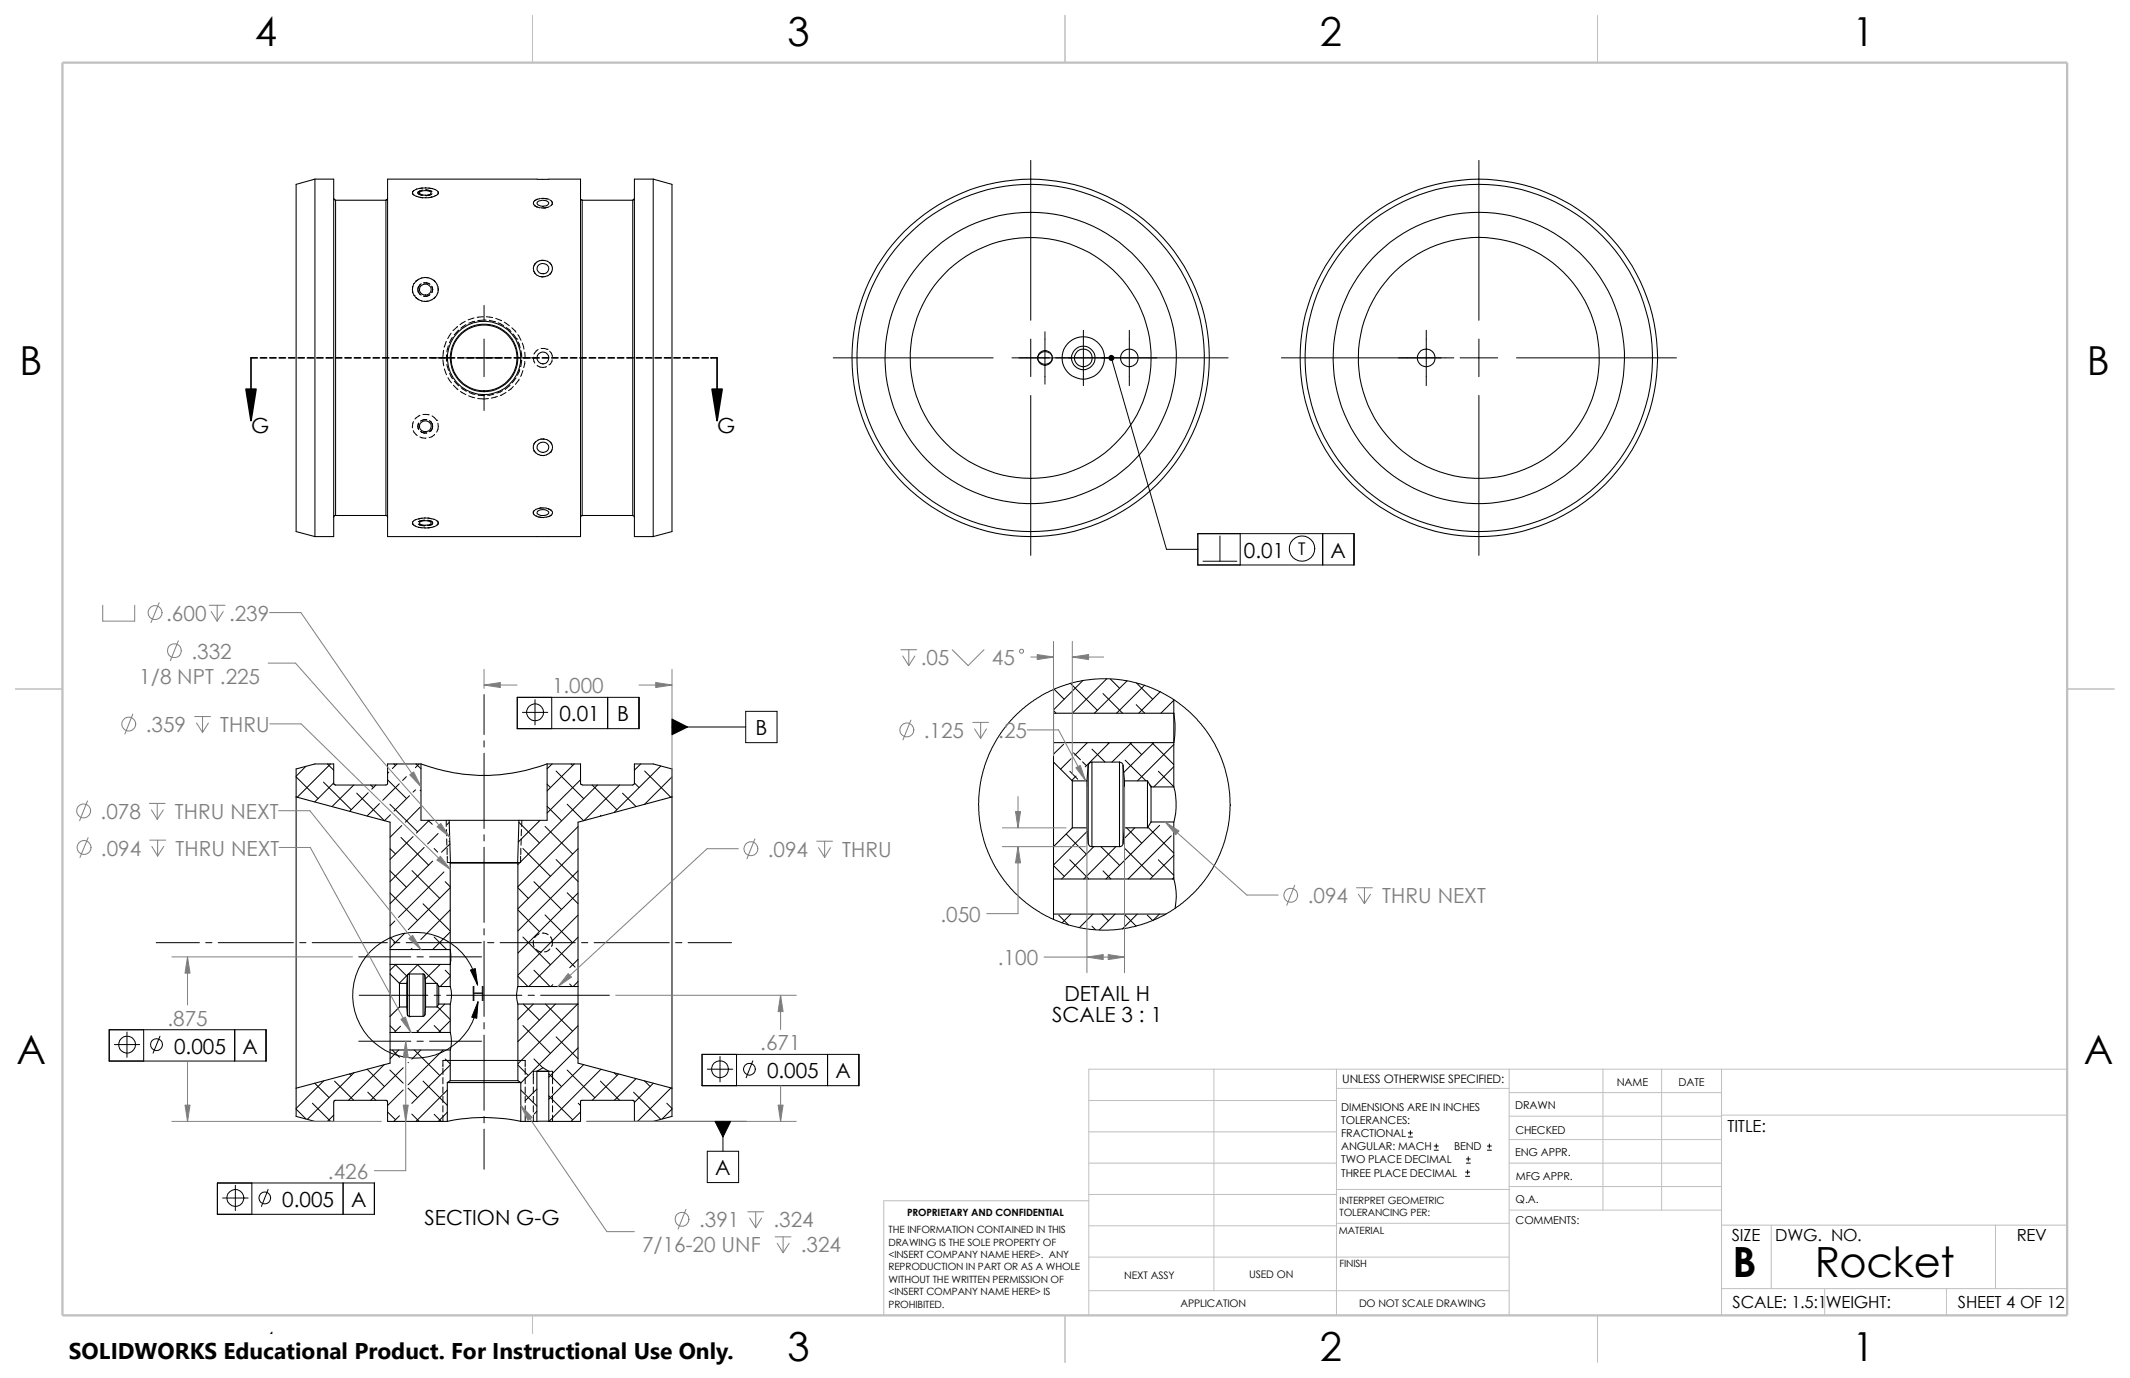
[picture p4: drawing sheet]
<svg xmlns="http://www.w3.org/2000/svg" width="432mm" height="279mm" viewBox="0 0 432 279" stroke-linecap="round" stroke-linejoin="round" font-family="sans-serif">
<g fill="none" stroke="#c0c0c0" stroke-width=".2">
<path d="M246.1 216.8v44.9M270.9 216.8v49.9M305.9 216.8v49.9M325 216.8v28.6M336.8 216.8v28.6M349 216.8v49.9M419.1 216.8h-198.4v49.9M220.7 235.8h50.2M220.7 229.5h50.2M220.7 223.1h50.2M270.9 220.7h35M305.9 235.8h43.1"/>
<path d="M305.9 226.3h43.1M305.9 221.5h43.1M305.9 231.1h43.1M349 226.1h70.1M220.7 248.5h50.2M220.7 242.2h50.2M220.7 254.9h85.2M220.7 243.5h-41.5v23.2M270.9 241.2h35.1M270.9 248h35.1M305.9 240.6h43.1M306 245.4h43"/>
<path d="M349 248.4h70.1M359.1 248.4v12.9M404.5 248.4v12.9M220.7 261.7h85.2M349 261.3h70.1M369.9 261.3v5.4M394.6 261.3v5.4"/>
</g>
<path d="M107.9 3.1v9.6M215.9 3.1v9.6M323.8 3.1v9.6M3.1 139.7h9.6M419.1 139.7h9.5M107.9 266.7v9.5M215.9 266.7v9.5M323.8 266.7v9.5" fill="none" stroke="#c0c0c0" stroke-width=".21"/>
<path d="M12.7 12.7h406.4v254h-406.4z" fill="none" stroke="#c0c0c0" stroke-width=".47"/>
<g fill="none" stroke="#000" stroke-width=".21">
<path d="M63.8 36.3v72.5M63.8 36.3l-3.8 1.1v70.4l3.8 1M63.8 36.3h3.8v72.5h-3.8M78.6 36.3h39.1v72.5h-39.1zM85.1 38.9l1.4-.2a.9 .9 0 0 1 .9 .4 1.79 1.79 0 0 1-2.4 .1zM132.4 36.3h-3.8v72.5h3.8M132.4 36.3l3.8 1.1v70.4l-3.8 1M132.4 36.3v72.5M67.7 40.3v.2l.3 .1M68 40.6v63.9M68 40.6h10.2M78.2 40.6v63.9"/>
<path d="M78.6 40.3l-.4 .3M85.4 57.9a1.18 1.18 0 0 1 1.7 .1 1.18 1.18 0 0 1-.2 1.7 1.18 1.18 0 0 1-1.7-.4 1.1 1.1 0 0 1 .2-1.4zM109 40.9a1.69 1.69 0 0 1 2.3 .3 1.54 1.54 0 0 1-2.4 .1zM109.2 53.7a1.14 1.14 0 0 1 1.5-.1 1.14 1.14 0 0 1 .3 1.5 1.13 1.13 0 0 1-1.6 .3 1.13 1.13 0 0 1-.2-1.7zM117.7 40.3v.2l.3 .1M118 40.6h10.3M118 40.6v63.9h10.3M128.3 40.6v63.9M128.6 40.3l-.3 .3M213.3 72.2a1.48 1.48 0 0 0-1.8-.9 1.48 1.48 0 0 0-1.1 1.7M213.3 72.6a1.5 1.5 0 0 1-1.2 1.3 1.5 1.5 0 0 1-1.6-.8M85.4 85.6a1.18 1.18 0 0 1 1.7 .1 1.18 1.18 0 0 1-.2 1.7 1.18 1.18 0 0 1-1.7-.4 1.1 1.1 0 0 1 .2-1.4z"/>
<path d="M109.2 90a1.13 1.13 0 0 1 1.6-.2 1.13 1.13 0 0 1 .2 1.6 1.19 1.19 0 0 1-1.5 .2 1.19 1.19 0 0 1-.5-1.3zM68 104.5h-.2l-.2 .4M68 104.5h10.2M78.2 104.5l.3 .2 .1 .2M85.1 105.8a1.9 1.9 0 0 1 2.3 .2 1.66 1.66 0 0 1-1.9 .4l-.5-.3zM109 103.7a1.54 1.54 0 0 1 2.3 .3 1.62 1.62 0 0 1-2.4 .1zM118 104.6h-.2l-.1 .3M128.3 104.5l.3 .2v.2M213.6 139.8v4.8M85.3 154.9a36.3 36.3 0 0 0 25.6 0M85.3 154.9h-6.7v4l-.4 .3h-10.2l-.4-.2v-4.1h-3.8l-3.8 1v5.7M85.3 154.9v11.4h5.8"/>
<path d="M110.9 154.9h6.8v4l.3 .2M110.9 154.9v11.4h-5.7M118 159.2h10.3l.3-.3v-4h3.8l3.8 1v5.7M213.6 144.6h24.4M213.6 150.6v3.9M213.6 150.6h24.4M213.6 154.5l3.8 3.8M213.6 144.6v6M213.6 154.5v17.2M217.4 158.3v9.6M217.4 158.3h2.9M220.3 158.3v9.6"/>
<path d="M220.6 155.2l-.3 3.1M220.6 155.2v15.8M221.4 154.5v17.2M221.4 154.5a.8 .8 0 0 0-.8 .7M221.4 154.5h5.5M226.9 154.5v17.2M226.9 154.5a.72 .72 0 0 1 .8 .7M227.7 155.2l.3 3.1M227.7 155.2v15.8M228 158.3v9.6M228 158.3h4.6M232.6 158.3l.7 1.3"/>
<path d="M232.6 158.3v9.6M233.3 159.6h4.7M233.3 159.6v7.1M238 141.9v2.7M238 150.6v9M238 159.6a13.5 13.5 0 0 1 0 7.1M238 144.6a16.5 16.5 0 0 1 0 6M238 144.6v6M60 161.6v59M60 161.6l19.1 5.1v25.8M91.1 166.3l.2 8.6h.1M91.1 166.3h14.1"/>
<path d="M91.3 175v17.5M91.3 175h13.7M91.4 174.9h13.4M91.4 174.9l-.1 .1M104.8 174.9l.2 .1M105 175v25M105.2 166.3l-.3 8.6h-.1M136.2 161.6v59M136.2 161.6l-19 5.1v33.3M213.6 178.2h24.4M213.6 171.7v6.5M213.6 178.2v7.1"/>
<path d="M217.4 167.9l-3.8 3.8M217.4 167.9h2.9M220.3 167.9l.3 3.1M220.6 171a.72 .72 0 0 0 .8 .7M221.4 171.7h5.5M227.7 171a.66 .66 0 0 1-.8 .7M228 167.9h4.6M228 167.9l-.3 3.1M233.3 166.7h4.7M233.3 166.7l-.7 1.2M238 166.7v11.5M238 178.2a12.4 12.4 0 0 1 .2 6"/>
<path d="M79.1 192.5h12.2M79.1 195.5v2M79.1 195.5h12.2M79.1 197.5l1.9 1.9M79.1 192.5v3M79.1 197.5v8.6M81 199.4h1.5M81 199.4v4.8M82.5 199.4v4.8M82.6 197.9v7.8l-.1-1.5M82.6 197.9l-.1 1.5M83 197.5h-.2l-.2 .4"/>
<path d="M83 197.5h2.8M83 197.5v8.6M85.8 197.5v8.6M85.8 197.5h.2l.1 .4M86.1 197.9l.2 1.5M86.1 197.9v7.8M86.3 199.4h2.3M86.3 199.4v4.8M88.6 199.4v4.8M88.6 199.4l.3 .6M91.3 195.5v4.5M91.3 192.5l.1 1.1-.1 1.9"/>
<path d="M91.3 192.5v3M213.6 185.3h22.7M213.6 185.3v1.1M79.1 212.9h12.2M79.1 209.3h12.2M79.1 206.1v3.2M79.1 212.9v2.7l-19.1 5M79.1 209.3v3.6M81 204.2l-1.9 1.9M81 204.2h1.5M82.6 205.7v.2l.4 .2M83 206.1h2.8"/>
<path d="M86.1 205.7l-.3 .4M86.3 204.2h2.3M86.3 204.2l-.2 1.5M88.9 200v3.6M88.9 200h2.4M88.9 203.6h2.4M88.9 203.6l-.3 .6M90.7 219.5v7.9M90.7 219.5h14.9M91.3 203.6v5.7M91.3 212.9v6.2M91.3 219.1l-.6 .4"/>
<path d="M91.3 209.3a6.3 6.3 0 0 1 0 3.6M91.3 200a6.2 6.2 0 0 1 0 3.6M91.3 219.1h13.7M105 200a6.1 6.1 0 0 0 0 3.6M105 203.6v15.5M105 200h12.2M105 203.6h12.2M105 219.1l.6 .4M105.6 219.5v7.9M108.8 217.2v10.2M108.8 217.2l1.3-.7 1.2 .7M108.8 217.2h2.5"/>
<path d="M111.3 217.2v10.2M117.2 203.6v12l19 5M117.2 200v3.6M60 220.6v5.8l3.8 1h3.8v-4M67.7 223.4l.2-.3h10.5l.2 .3v4h12.1M90.7 227.4a34.9 34.9 0 0 1 14.9 0M105.6 227.4h3.2M108.8 227.4h2.5M136.2 220.6v5.8l-3.8 1h-3.8v-4l-.2-.3h-10.5l-.2 .2v4.1h-6.4"/>
<circle cx="98.1" cy="72.6" r="6.7"/>
<circle cx="98.1" cy="72.6" r="6.8"/>
<circle cx="98.1" cy="72.6" r="7.4"/>
<circle cx="110" cy="72.6" r="1.21"/>
<circle cx="208.9" cy="72.6" r="36.2"/>
<circle cx="208.9" cy="72.6" r="24.4"/>
<circle cx="208.9" cy="72.6" r="35.2"/>
<circle cx="208.9" cy="72.6" r="29.5"/>
<circle cx="211.8" cy="72.6" r="1.5"/>
<circle cx="219.6" cy="72.6" r="4.3"/>
<circle cx="219.6" cy="72.6" r="2.39"/>
<circle cx="219.6" cy="72.6" r="1.79"/>
<circle cx="228.9" cy="72.6" r="1.79"/>
<circle cx="289.1" cy="72.6" r="1.79"/>
<circle cx="299.8" cy="72.6" r="36.2"/>
<circle cx="299.8" cy="72.6" r="35.2"/>
<circle cx="299.8" cy="72.6" r="24.4"/>
<circle cx="299.8" cy="72.6" r="29.5"/>
</g>
<g fill="none" stroke="#000" stroke-width=".2">
<path d="M83.7 38.8v.6M83.7 39.4l.8 .4M83.7 39.4l.2 .1M83.9 38.7l-.2 .1M84.5 39.8a4.8 4.8 0 0 0 3 .2M84.5 38.3l-.8 .5M85.5 39.6h.1M85.5 39.6h.3M85.6 38.1l-1.2 .3M85.6 38.1l-.5 .1M85.6 38.6h-.1M85.6 38.1h.1"/>
<path d="M85.7 38.5l-.9 .4-.1 .2 .8 .5M86.2 38.5l1.2 .2M86.3 38.1l1.2 .1M86.4 38.1h-.8M87 38.1l.5 .1M87.4 38.7l.2 .2M87.4 39.5l-1.2 .2M87.4 38.7v.1M87.5 39.4l-.1 .1M87.5 38.2h.1M87.5 40h-.5M87.5 38.2l.7 .2"/>
<path d="M87.5 39.9v.1M87.6 39.3l-.2 .2M88.1 38.4l.7 .4 .1 .3M88.3 39.7l-.8 .3M88.9 39.1l-.1 .2M88.9 39.1l-.1 .3-.6 .3M209 32.5v32.4M299.8 32.5v32.4M83.6 58.7l.3 1.2M83.6 58.7l.1 .6M83.9 57.5h.1M83.9 57.5l-.2 .6-.1 .6"/>
<path d="M83.9 59.9h.1M83.9 59.9l.9 .8M84.3 57h.1M84.4 57l-.5 .5M84.7 58.8l.1 .4M84.8 58.3v.9M84.8 59.2l.3 .4M84.8 58.3l-.1 .3M84.8 56.6l-.4 .4M85.1 59.6l.2 .2M85.1 57.8l-.3 .5M85.1 59.6l.3 .2"/>
<path d="M85.3 57.6l-.2 .2M85.4 57.5l-.3 .3M85.4 56.4l-1 .6M85.9 57.4l1.1 .1M86 56.3h.2M86.2 56.3a3 3 0 0 1 1.9 .7M86.2 56.3h.5M86.2 56.3l-.8 .1M87 59.9l-.5 .2-.6-.1M87 57.5l.2 .2M87 57.5v.1M87.1 59.8l-.1 .1"/>
<path d="M87.2 59.7l-.2 .2M87.5 58l.1 .3M87.5 58.1l.1 .2M87.6 59.2l-.1 .2M87.6 58.3v.9M87.6 59.2h-.1M87.8 56.8l.3 .2M88.1 57a2.9 2.9 0 0 1 .8 1.7M88.1 57l.2 .2M88.6 59.6l-.5 .8M88.8 58.3l.1 .4M88.9 58.7l-.1 .3"/>
<path d="M88.9 58.7l-.3 .9M108.2 55l.3 .4M108.5 53.5a1.51 1.51 0 0 0 0 1.9M108.5 55.4l.6 .5M108.5 53.5l-.3 .3M108.5 40.6a.62 .62 0 0 0-.4 .6 .62 .62 0 0 0 .4 .5l.9 .4M108.5 40.6l-.2 .1M108.6 53.3l-.1 .2M108.8 40.4l-.3 .2M109 40.4h-.2M109.1 55.9l.8 .2M109.5 40.3l-.7 .1"/>
<path d="M109.6 40.3l1.7 .1M109.6 42.1l.9 .1M109.6 56.1h.3M109.7 52.8h.7M110.1 40.2l.8 .1M110.3 56.1h-.4M110.9 42l-.4 .2M110.9 55.9l-1 .2M111 53a2.05 2.05 0 0 0-2.5 .5M111 53l.8 .7M111.3 41.9l-.8 .3M111.4 55.6h.1"/>
<path d="M111.5 55.6l-.5 .3M111.5 40.5l.5 .6M111.8 53.7l.2 .5-.2 1M111.8 55.2l-.3 .4M111.8 53.7v.2M111.8 55v.2M111.8 40.8l.2 .3M112 41.1v.3M112 41.4l-.2 .1M112 41.4l-.5 .4M84.3 60.4h.1a2.87 2.87 0 0 0 1.8 .7M86.1 61.1h.1"/>
<path d="M86.7 61l-.5 .1M87.5 72.6h3M88.1 60.4l-1.2 .6-.7 .1M88.1 60.4l-.3 .1M88.3 60.1l-.2 .3M89.8 72.9l.2 1.3M89.9 71l-.1 1.3M90.1 74.8l.4 1.2M90.5 69.2l-.5 1.2M90.5 72v1.2M90.6 73.9l.3 1.2M90.8 76.6l.7 1"/>
<path d="M90.9 70.1l-.3 1.2M91.1 75.7l.6 1.1M91.4 67.6l-.6 1.1M91.7 68.4l-.6 1.1M91.9 78.1l.9 .9M92.1 77.3l.9 .9M92.8 66.2l-1 .9M92.9 66.9v.1M92.9 67l-.8 .9M93.3 79.4l1.1 .6M93.5 78.6l1 .7M94.3 65.2l-1 .6"/>
<path d="M94.3 72.6h7.6M94.4 65.8l-1 .7M95.1 79.6l1.2 .4M96.1 64.5l-1.2 .4M96.2 65.2l-1.2 .3M98 64.2l-1.3 .1M98.1 64.9l-1.2 .1M98.1 64.9h.5M98.1 61.9v3M98.1 68.7v7.7M98.6 64.2l1.3 .2M99.2 64.9l1.2 .3"/>
<path d="M100.1 79.9l-1.3 .2M100.5 64.6l1.2 .4M101 65.4l1.1 .6M101.9 79.2l-1.2 .5M102.2 65.3l1.1 .7M102.4 78.9h.1M102.6 79.6l-1.2 .6M102.7 66.4l.9 .9M103.4 78.1l-1 .8M103.8 66.5l.8 .9M104 67.7l.8 1M104.1 78.4l-1 .8"/>
<path d="M104.6 76.6l-.8 1M104.8 68.7h.1M105 67.9l.6 1.1M105 69.3l.5 1.2M105.2 76.9l-.7 1M105.4 74.9l-.5 1.2M105.6 71.1l.1 1.3M105.7 73l-.2 1.3M105.7 72.6h3.1M105.9 69.6l.3 1.2M106 75.1l-.5 1.2M106.4 71.4v1.3"/>
<path d="M106.4 73.3l-.2 1.2M108.1 72.4l.3 1.2M108.9 74.1a1.74 1.74 0 0 0 1.9 .2M109.1 70.9l-.9 .9M109.7 70.7l1.2 .1M110.9 70.8h.1M111.4 71.2l.4 .4 .2 .7M111.9 72.9l-.3 .9-.3 .2M168.9 72.6h32.4M205.1 72.6h43.9M209 68.7v7.7M211.8 67.3v10.6"/>
<path d="M219.6 67v11.2M225.3 72.6l11.2 38.8h6.3M228.9 67v11.2M259.8 72.6h34.9M289.1 67v11.2M296 72.6h7.6M299.8 68.7v7.7M307.4 72.6h32.5M83.8 87.3l.8 1M83.8 85.5l-.2 1.2M84.8 86l-.1 .4 .2 .7M84.8 85.9v.1"/>
<path d="M84.9 85.8l-.1 .2M85.1 88.6l1.3 .2M85.1 84.2l-1 .8M85.3 87.5l.2 .1M85.5 85.3h-.2M85.5 87.6l1 .2M85.5 85.3l-.2 .1M85.7 84l1.3 .1M86.5 85.1l-1 .2M86.5 87.8h.1M87 85.3l.4 .3M87.1 85.3l.3 .3"/>
<path d="M87.4 85.6l.2 .4M87.4 87.3l-.4 .2M87.4 87.3l-.3 .2M87.6 84.3l.9 .9M87.6 86v.9M87.6 86.9l-.2 .4M87.6 86l.1 .3M87.7 86.5l-.1 .4M88.1 88.1l-.6 .5-.5 .1M88.5 85.2h.1M88.8 85.8v1.3l-.3 .5M95 80.3l1.2 .3"/>
<path d="M96.9 80.8l1.2 .1 .9-.1M96.9 80.1l1.3 .1M98.1 80.2v3M100.8 80.4l-1.2 .3M108.2 91.3l.1 .1M108.3 90l-.2 .4 .2 1M108.3 90l-.1 .1M108.3 91.4l.3 .4M108.3 91.4l.8 .8M109.1 92.2h.1M109.1 92.2l1.1 .2M109.7 92.3l.5 .1"/>
<path d="M110.2 89a1.96 1.96 0 0 1 1.5 .7M110.4 89a2.03 2.03 0 0 0-2.1 1M110.4 92.3l-.2 .1M111.5 89.5l.2 .2M111.7 89.7a1.51 1.51 0 0 1 0 2M111.7 91.7l-.9 .5-.6 .2M111.7 91.7l-.2 .1M111.7 89.7l.1 .3M111.8 91.3l-.1 .4M209 80.2v32.4M299.8 80.2v32.4M83.7 106.3h.1"/>
<path d="M83.7 106.3l.5 .4M84.2 106.6l.7 .3M84.2 105.4l-.5 .4v.5M84.8 106.3l.3 .1M84.9 106.9h.1M84.9 105.2h.1M84.9 105.2l-.7 .2M84.9 106.9l1.2 .1M84.9 106.9l.5 .1M84.9 106.3l.2 .1M85.1 105.7l-.3 .1M85.1 106.4l1 .2"/>
<path d="M85.1 105.7h-.2M85.4 105.1l-.5 .1M86 105l.9 .1M86 107h.9M86.1 105l-1.2 .2M86.1 105.5l-1 .2M86.7 105.5h.3M86.7 107h.2M86.7 105l.2 .1M86.9 105.1h.4M86.9 105.1l1.1 .2M87 105.5l.6 .3 .1 .2a.95 .95 0 0 1-1 .6"/>
<path d="M87.3 106.9l-.4 .1M87.9 105.3a.88 .88 0 0 1 .9 1M88 106.8l-1.1 .2M88.8 106.3l-.2 .2M88.8 106.3l-.9 .5M108.1 104.1l.5 .5M108.1 103.8v.3M108.1 104.1l.1 .2M108.2 103.6l-.1 .2M108.6 104.6h.1M108.6 103.3l-.5 .5M108.7 104.6l.9 .3"/>
<path d="M109.2 104.8l.4 .1M109.6 103l-.9 .3M109.6 103h.9M109.6 103l-.4 .1M109.6 104.9h.3M110.5 104.9h-.9M110.6 103l.7 .2M111.1 104.7h.2M111.1 103.1l.2 .1M111.3 103.2l.6 .5 .1 .3-.3 .5M111.3 104.7l-.7 .2M111.7 104.5l-.4 .2"/>
<path d="M111.7 104.4v.1M242.8 108.2h31.7v6.4h-31.7zM243.9 113.8h6.8M247.3 108.7v5.1M251.4 108.2v6.4M268.1 108.2v6.4M213.7 139.7l2 2.1M217 138.6l5.5 5.4M219.5 138l-5.9 5.9M224.4 137.6l-7 7M225.1 137.7l1.8 1.8M228.5 138l-6.6 6.6"/>
<path d="M230.4 138.5l3.3 3.3M232 138.9l-5.6 5.7M60 157.5l4.5 4.4M62 155.4l-2 2M65.6 158.6l5.6 5.6M66.4 154.9l1.2 1.3M67 154.9l-6.8 6.8M67.6 158.7l-3.8 3.9M71.7 159.2l-4.4 4.3M75.1 159.2l.6 .5M76.2 159.2l-.8 .8M78.6 158.1l3.8 3.8"/>
<path d="M78.8 156.5l-.2 .3M79.8 154.9l.4 .3M80.5 154.9l-1 .9M80.9 158.9l-3.3 3.4M82.4 157.5l-.8 .7M84.3 154.9l1 1M85 154.9l-.8 .8M98.1 140.8v8.1M98.1 150.2v1.3M98.1 152.7v15.3M104.9 141.4h24.6v6.3h-24.6zM105.9 144.4h5.1"/>
<path d="M108.5 141.9v5.1M110.9 159l.7 .7M111.8 141.4v6.3M111.9 154.9l-1 1M112.7 156.3l5.6 5.6M115.8 154.9l.3 .3M116.4 154.9l-5.5 5.5M117.7 158.1l-6.8 6.7M120.1 159.2l5 5M121.1 159.2l-16.1 16.1M123.2 141.4v6.3M125.6 159.2l-7.2 7.2"/>
<path d="M128.6 158.7l.9 1M129.9 154.9l-1.3 1.3M130.7 156.3l5.3 5.4M133.9 155.3l-9.4 9.4M136.2 157.5l-5.6 5.6M136.2 147.4h15M151.2 144.2h6.3v6.4h-6.3zM213.6 144.1l.5 .5M215.6 150.9l-2 2M216.9 156.4l1.6 1.6M217.1 153.8l-2.1 2.2M217.6 152.7l1.4 1.4"/>
<path d="M218.1 157.4l-.8 .8M219.5 154.5l.7 .7M220.4 150.6l-2.5 2.5M221.4 151.9l2.6 2.6M223.6 140.6l4 4M224.5 150.6l.2 .1M224.9 150.6l-4.9 4.9M228.1 154.1l4.2 4.2M229 150.6l2.4 2.4M229.4 150.6l-4 3.9M230.3 142.9l1.8 1.7M233 159.1l.5 .5"/>
<path d="M233.5 150.6l4.5 4.4M233.9 150.6l-6.1 6M234.8 156.4l3.2 3.1M235.2 140.3l-4.4 4.3M238 142l-2.7 2.6M238 151l-7.4 7.3M238 155.4l-4.1 4.2M72.3 160.8l5.6 5.6M74.6 160.7l-3.7 3.8M76.9 162.9l-2.5 2.5M79 163.1l5.7 5.6M79.1 176.6l3.3 3.3"/>
<path d="M79.1 172.1l1.1 1M79.2 165.2l-1.3 1.2M81.3 169.8l5.6 5.6M81.4 167.4l-2.3 2.4M83 161.3l-3.1 3.2M83.5 176.5l5.7 5.7M83.7 169.6l-4.6 4.6M84.2 160.1l-.5 .5M85.1 163.7l-2.9 3M85.2 160.2l.1 .2M86 171.8l-6.9 6.9M86.8 166.3l.8 .8"/>
<path d="M87 166.3l-2.6 2.6M87.7 174.6l-8.6 8.6M88 172l.7 .8M88.8 169l-2.1 2.1M90 176.8l-9.2 9.2M90.3 178.8l1 1M90.5 166.3v1.3M90.5 168.2l.1 1.3M90.6 170.1v1.3M90.6 172v1.3M90.7 173.6v1.3M91 170.6l.2 .1"/>
<path d="M91.1 166.8l-.5 .4M91.2 171.1l-1.7 1.7M98.1 169.2v1.3M98.1 171.8v15.2M105.2 166.8l4.1 4.1M105.5 173.6v1.3h-14.8M105.6 172v1.3M105.7 170.1l-.1 1.3M105.7 168.2v1.3M105.8 166.3l-.1 1.3M106 172l5.6 5.7M108.2 178.8l5.6 5.6"/>
<path d="M109.5 166.3l-4.4 4.4M110.5 167.6l5.6 5.5M110.9 163.5l2.9 2.9M112.7 174.3l4.5 4.4M115 163.1l3.3 3.3M117.2 167.6l-12.2 12.2M117.2 176.6l-12.2 12.2M117.2 172.1l-12.2 12.2M121.7 165.3l.1 .1M126.2 160.8l2.7 2.7M213.6 175.5l2.1 2.2M216.2 169.1l4 4.1"/>
<path d="M216.9 174.3l3.8 3.9M220.4 168.6l-6.8 6.8M221.7 171.7l-6.5 6.5M223.2 171.7l3.7 3.7M223.6 176.6l1.6 1.6M226.2 171.7l-6.5 6.5M228.1 172.1l5.6 5.6M228.4 167.9l3 3M230 167.9l-2.2 2.3M232.7 167.7l5.3 5.3M234.8 174.3l3.2 3.2M235.1 167.3l-10.9 10.9"/>
<path d="M237.4 169.5l-8.7 8.7M238 173.4l-4.8 4.8M238 177.9l-.3 .3M31.7 191.1h8.7M41.7 191.1h1.3M44.2 191.1h15.3M60.7 191.1h1.3M63.3 191.1h15.2M72.7 194h10.6M79.1 190l1.1 1.1M79.1 181.1l5.6 5.5M79.8 191.1h1.3"/>
<path d="M80.1 186.7l-1 1M80.1 195.5l2.3 2.4M80.3 195.5l-1.2 1.2M82 189.2l-2.9 3M82.3 191.1h15.3M83.5 192.3l-.3 .2M84.5 194h1.3M84.6 195.5l3.9 3.9M84.8 195.5l-3.9 3.8M85.8 183.3l5.5 5.5M87.1 194h10.5M88 190l2.6 2.5"/>
<path d="M88.8 199.8l.3 .2M89.2 195.5l-3 3M90.3 196.7l1 1M91.3 180l-8.5 8.5M91.3 184.5l-6 6M91.3 189l-3.6 3.5M91.3 198l-2.1 2M96.8 199.7a12.7 12.7 0 0 0-19.7-8.5 12.7 12.7 0 0 0 .6 21.4 12.7 12.7 0 0 0 19.2-9.5M98.1 188.3v1.3M98.1 190.8v15.3M98.8 191.1h1.3M101.4 191.1h15.2"/>
<path d="M105 198l2 2M105 184.5l4.3 4.4M105 180l2.1 2.2M106 190l5.6 5.6M108.1 190.7l.1 1.2M108.2 196.7l3.3 3.3M108.6 192.4l.5 .4 .6 .2M109.3 189.3l-.9 .8M109.9 189.2l.9 .1 .3 .2M110.5 185.5l5.6 5.6M111.5 192.4l-.7 .6h-.4M111.6 189.9a1.7 1.7 0 0 1 .2 2"/>
<path d="M112.1 199.6l-.4 .4M112.7 192.2l3.9 3.9M115 181l2.2 2.2M115.5 199.5l.5 .5M117.2 194.5l-1.7 1.7M117.2 190l-10 10M117.2 181.1l-12.2 12.2M117.2 185.5l-12.2 12.2M117.2 199l-1 1M117.9 191.1h1.3M120.4 191.1h15.3M136.9 191.1h1.3"/>
<path d="M139.5 191.1h8.8M214.6 185.5l2 2M217.1 185.3l-1.8 1.8M221.4 187.8l.7 .7M221.6 185.3l-2.8 2.8M223.4 185.3l1.3 1.4M226.1 185.3l-3.3 3.3M227.9 185.3l2.4 2.4M230.5 185.3l-3 3M232.6 185.5l1.1 1.1M235 185.3l-1.2 1.3M22.1 208.8h31.8v6.3h-31.8z"/>
<path d="M23.2 211.8h5.1M25.7 209.3v5.1M29.1 208.8v6.3M32.4 210.1l-1.4 3.4M47.6 208.8v6.3M63.8 219.6l2.9 2.9M65.6 219.2l-5.6 5.5M67.8 219.2l3.9 3.9M70.9 217.8l.3 .3M71.8 217.5l-9.5 9.4M72.7 211.1h10.6M72.8 201.8h13.9"/>
<path d="M74.4 216.8l3.5 3.5M77.9 215.9l-7.2 7.2M79 217l2.7 2.6M79.1 208l1.1 1.1M79.5 212.9l1.5 1.5M80.8 212.9l-1.7 1.8M81.2 208.1l-1.3 1.2M81.7 216.5l-6.6 6.6M82.8 215.4l-.1 .1M83.2 206.1l-.1 .1M84 212.9l5.2 5.2M84.5 209.3h-.1"/>
<path d="M84.5 209l.4 .3M84.5 211.1h1.3M85.3 212.9l-1.8 1.9M85.8 219.2l4.9 4.9M87.1 211.1h10.5M88 207.9l1.4 1.4M88 201.8h1.3M88.6 204.1l2.7 2.6M89.8 216.3v-1.3h16.7v1.3M89.8 216.6v1.2M89.8 218.5v1.3M89.8 212.9l-7.1 7.1"/>
<path d="M90.2 203.6l-5.6 5.5M90.3 214.7l1 1M90.6 201.8h15.2M91.3 215.9l-7.8 7.8M91.3 207l-2.4 2.3M98.1 207.3v1.3M98.1 209.9v15.2M105 215.9l2.1 2.2M106 207.9l5.6 5.7M106.1 203.6l3.2 3.2M106.5 216.6v1.2M106.5 218.5v1.3"/>
<path d="M107.1 201.8h1.2M108.1 203.6l-3.1 3.1M108.1 219.8v-2.6h3.9v2.6M108.2 214.7l1.8 1.8M109.6 201.8h13.9M110.6 203.6l5.5 5.5M111.3 217.7l2.5 2.6M112.6 203.6l-7.6 7.6M112.7 210.2l4.5 4.5M115 217l5.6 5.5M117.1 203.6l-12.1 12.1M117.2 208l-11.6 11.6"/>
<path d="M117.2 212.5l-5.9 5.9M118.3 215.9l-7 7M121.7 219.2l3.9 3.9M121.8 216.8l-10.5 10.6M124.5 217.5l.6 .6M125.4 217.8l-5.3 5.3M128.9 218.7l-4.4 4.4M130.6 219.2l1.2 1.1M132.5 219.6l-3.9 3.9M142.3 213.8h31.8v6.3h-31.8zM143.4 216.8h5.1M146 214.2v5.2"/>
<path d="M149.3 213.8v6.3M152.6 215.1l-1.3 3.4M167.8 213.8v6.3M44.1 239.9h31.8v6.3h-31.8zM51.1 239.9v6.3M60 224.9l2 2M63.3 223.7l3.7 3.7M67.6 226.1l-1.2 1.3M69.6 239.9v6.3M74.5 221.4l1.7 1.7M78.6 225.5l1.6 1.5M81 226.2l-1.2 1.2"/>
<path d="M81.7 221l-3.1 3.2M82.7 220.6l2 1.9M83.5 225.9l1.5 1.5M88 225.9l1.5 1.5M89.8 220.4v1.3M89.8 222.3v1.3M89.8 224.2v1.3M89.8 226.1v1.3M90.7 221l-6.4 6.4M90.7 225.5l-1.8 1.9M98.1 226.4v1.3M98.1 228.9v8.2"/>
<path d="M105.6 221l3.2 3.3M106.5 220.4v1.3M106.5 222.3v1.3M106.5 224.2v1.3M106.5 226.1v1.3M108.1 220.4v1.3M108.1 222.3v1.3M108.1 224.2v1.3M108.1 226.1v1.3M108.8 220.8l-2.3 2.4M108.8 225.3l-.5 .6M111.3 222.2l4.8 4.8"/>
<path d="M112 220.4v1.3M112 222.3v1.3M112 224.2v1.3M112 226.1v1.3M117.2 223.7l.5 .5M117.7 225.5l-1.9 1.9M119 227.4h32.3M128.4 221.4l5.5 5.5M135.2 223.7l1 1M136 220.6l-6.8 6.8M136.2 224.9l-2 2M143.4 233.4h6.3v6.4h-6.3z"/>
<path d="M146.6 227.4v6M285.5 230.5h.8M285.5 229.7h.8M285.9 229.3v.8M290.7 233.2h.9M290.7 232.4h.9M291.2 231.9v.9M297.1 238.5h.8M297.1 237.7h.8M297.3 235.8h.8M297.3 235h.8M297.5 237.2v.9"/>
<path d="M297.6 234.6v.8M301.5 233.2h.8M301.5 232.4h.8M301.9 231.9v.9M45.1 242.9h5.2M47.7 240.3v5.1M54.4 241.2l-1.4 3.4"/>
<circle cx="264" cy="111.2" r="2.57"/>
<circle cx="108.5" cy="144.4" r="1.71"/>
<circle cx="223.9" cy="163.1" r="25.5"/>
<circle cx="25.8" cy="211.8" r="1.72"/>
<circle cx="31.7" cy="211.8" r="1.2"/>
<circle cx="145.9" cy="216.8" r="1.71"/>
<circle cx="151.9" cy="216.8" r="1.19"/>
<circle cx="47.7" cy="242.9" r="1.71"/>
<circle cx="53.7" cy="242.9" r="1.2"/>
</g>
<path d="M49.9 78.9h2l-1 6.4zM144.4 78.9h2l-1 6.4z" fill="#000" stroke="#000" stroke-width=".34"/>
<g fill="none" stroke="#000" stroke-width=".34">
<path d="M52.2 72.6h-1.3v12.7M52.8 72.6h1.3M54.7 72.6h1.3M56.6 72.6h1.3M58.5 72.6h1.3M60.4 72.6h1.3M62.3 72.6h1.3M64.2 72.6h1.3M66.1 72.6h1.3M68 72.6h1.3M69.9 72.6h1.3M71.8 72.6h1.3"/>
<path d="M73.7 72.6h1.3M75.6 72.6h1.3M77.6 72.6h1.2M79.5 72.6h1.2M81.4 72.6h1.2M83.3 72.6h1.2M85.2 72.6h1.2M87.1 72.6h1.2M89 72.6h1.3M90.9 72.6h1.3M92.8 72.6h1.3M94.7 72.6h1.3"/>
<path d="M96.6 72.6h1.3M98.5 72.6h1.3M100.4 72.6h1.3M102.3 72.6h1.3M104.2 72.6h1.3M106.1 72.6h1.3M108 72.6h1.3M109.9 72.6h1.3M111.8 72.6h1.3M113.7 72.6h1.3M115.7 72.6h1.2M117.6 72.6h1.2"/>
<path d="M119.5 72.6h1.2M121.4 72.6h1.2M123.3 72.6h1.2M125.2 72.6h1.2M127.1 72.6h1.3M129 72.6h1.3M130.9 72.6h1.3M132.8 72.6h1.3M134.7 72.6h1.3M136.6 72.6h1.3M138.5 72.6h1.3M140.4 72.6h1.3"/>
<path d="M142.3 72.6h1.3M144.1 72.6h1.3v12.7"/>
</g>
<g fill="none" stroke="#808080" stroke-width=".2">
<path d="M20.8 122.7v3.2h6.5v-3.2M32.3 122.2l-1.7 4M36.2 129.9l-1.7 4M42.4 122.7h3.2M42.8 124l1.2 1.9M44 122.7v3.2M45.3 124l-1.3 1.9M54.4 134.5h5.5l31.3 35.3M54.7 124.2h6.3l24.3 35.3M98.1 135.7v3.9M98.1 138.9h6.7M129.5 138.9h6.7"/>
<path d="M136.2 135.7v24.6M182.6 131.7h3.2M183 133l1.2 2M184.2 131.7v3.3M185.5 133l-1.3 2M193 131.7l3.3 3.3 3.2-3.3M209 133.2h4.6M213.6 130v23.2M217.4 130v27.1M217.4 133.2h6.3M26.9 144.8l-1.6 4M39.5 145.3h3.2"/>
<path d="M39.8 146.6l1.3 1.9M41.1 145.3v3.2M42.2 146.6l-1.1 1.9M54.7 146.8h6.3l30.3 29.5M184.7 146l-1.7 4M197.2 146.5h3.2M197.6 147.8l1.2 1.9M198.8 146.5v3.2M200 147.8l-1.2 1.9M208.2 148h6.4l5.5 10.3M220.3 159.6v37.6M228 159.6v37.6"/>
<path d="M17.7 162.4l-1.6 4M17.9 169.8l-1.7 4.1M30.3 162.9h3.2M30.4 170.3h3.2M30.7 164.2l1.2 1.9M30.8 171.6l1.2 2M31.9 162.9v3.2M32 170.3v3.3M33.1 164.2l-1.2 1.9M33.2 171.6l-1.2 2M56.5 164.4h6.3l22.5 28.1M56.6 171.8h6.3l20.4 37.5"/>
<path d="M149.7 172.1h-6.4l-30.2 27.9M153 170.1l-1.6 4M165.6 170.6h3.2M165.9 171.9l1.3 1.9M167.2 170.6v3.2M168.4 171.9l-1.2 1.9M203.2 167.9h12.9M203.2 171.7h16.9M206.4 171.7v13.6h-6.4M206.4 161.5v6.4M236.2 166.7l16.6 14.8h6.3M262.5 179.5l-1.6 4.1"/>
<path d="M34.8 194h36.7M38 194v9.8M211.7 194.1h16.3M275 180h3.2M275.4 181.3l1.2 1.9M276.6 180v3.2M277.8 181.3l-1.2 1.9M38 215.1v12.3M82.3 211.1v26.3h-6.4M124.8 201.8h36.6M158.2 201.8v6.9M34.8 227.4h42.5"/>
<path d="M105.6 224.1l17.4 25.6h5.6M119 227.4h42.4M158.2 220.1v7.3M139.1 245.2l-1.6 4M151.6 245.7h3.2M152 247l1.2 1.9M153.2 245.7v3.2M154.4 247l-1.2 1.9M157.1 250.8h3.3M157.6 252.1l1.1 1.9M158.7 250.8v3.2M160 252.1l-1.3 1.9"/>
<circle cx="31.4" cy="124.2" r="1.41"/>
<circle cx="35.3" cy="132" r="1.41"/>
<circle cx="207.1" cy="132" r=".4"/>
<circle cx="26.1" cy="146.8" r="1.41"/>
<circle cx="183.8" cy="148" r="1.41"/>
<circle cx="17" cy="164.4" r="1.41"/>
<circle cx="17" cy="171.8" r="1.41"/>
<circle cx="152.2" cy="172.1" r="1.41"/>
<circle cx="261.6" cy="181.5" r="1.41"/>
<circle cx="138.2" cy="247.2" r="1.41"/>
</g>
<g fill="#808080" stroke="#808080" stroke-width=".2">
<path d="M82.9 190.3l.8-.6 1.6 2.8z"/>
<path d="M115.2 197.4l.7 .7-2.8 1.9z"/>
<path d="M132.9 138.4l3.3 .5-3.3 .5z"/>
<path d="M98.1 138.9l3.3-.5v1z"/>
<path d="M157.7 224.1h1l-.5 3.3z"/>
<path d="M158.2 201.8l.5 3.3h-1z"/>
<path d="M82.3 211.1l.5 3.3h-1.1z"/>
<path d="M81.7 224.1h1.1l-.5 3.3z"/>
<path d="M38 194l.5 3.3h-1z"/>
<path d="M37.5 224.1h1l-.5 3.3z"/>
<path d="M81.3 206.7l.9-.5 1.1 3.1z"/>
<path d="M89.3 173.6l2 2.7-2.7-1.9z"/>
<path d="M88.6 167.6l.8-.6 1.8 2.8z"/>
<path d="M83.1 157.1l.8-.6 1.4 3z"/>
<path d="M105.6 224.1l2.3 2.5-.9 .6z"/>
<path d="M236.2 166.7l2.8 1.8-.7 .7z"/>
<path d="M218.1 155.7l.9-.5 1.1 3.1z"/>
<path d="M217.4 133.2l3.3-.5v1z"/>
<path d="M210.3 132.7l3.3 .5-3.3 .5z"/>
<path d="M220.3 194.1l3.3-.6v1.1z"/>
<path d="M224.7 193.5l3.3 .6-3.3 .5z"/>
<path d="M205.9 164.5h1l-.5 3.4z"/>
<path d="M206.4 171.7l.5 3.3h-1z"/>
</g>
<g fill="#000" stroke="#000" stroke-width=".2">
<path d="M136.2 145.8l3.2 1.6-3.2 1.6zM95.4 196.7l1-.3 .4 3.3zM96.9 203.1l-.3 3.4-1-.3zM144.9 227.4h3.2l-1.5 3.1z"/>
<path d="M224.9 72.3l.3-.2 .1 .5-.1-.5a.51 .51 0 0 1 .6 .5 .51 .51 0 0 1-.7 .5 .51 .51 0 0 1-.2-.8z" fill-rule="evenodd"/>
</g>
<path d="M14 270.6h135.1v8.8h-135.1z" fill="#fff"/>
<g font-size="8.5">
<text x="351.2" y="259">B</text>
<text x="367.9" y="258.8">Rocket</text>
</g>
<g font-size="8.1">
<text x="51.7" y="9.3">4</text>
<text x="159.6" y="9.3">3</text>
<text x="267.6" y="9.3">2</text>
<text x="375.5" y="9.3">1</text>
<text x="4" y="75.9">B</text>
<text x="423.1" y="75.9">B</text>
<text x="3.3" y="215.6">A</text>
<text x="422.4" y="215.6">A</text>
<text x="51.7" y="276">4</text>
<text x="159.6" y="276">3</text>
<text x="267.6" y="276">2</text>
<text x="375.5" y="276">1</text>
</g>
<text font-size="4.6" x="14" y="275.6">SOLIDWORKS Educational Product. For Instructional Use Only.</text>
<g font-size="4.2">
<text x="50.9" y="87.8">G</text>
<text x="145.4" y="87.8">G</text>
<text x="252.2" y="113.1">0.01</text>
<text x="269.7" y="113.1">A</text>
<text x="113.4" y="146.3">0.01</text>
<text x="125.1" y="146.3">B</text>
<text x="153.2" y="149.1">B</text>
<text x="95.5" y="203">H</text>
<text x="215.8" y="203">DETAIL H</text>
<text x="213.3" y="207.2">SCALE 3 : 1</text>
<text x="35.3" y="213.7">0.005</text>
<text x="49.2" y="213.7">A</text>
<text x="155.5" y="218.6">0.005</text>
<text x="169.4" y="218.6">A</text>
<text x="145" y="238.3">A</text>
<text x="57.2" y="244.7">0.005</text>
<text x="71.2" y="244.7">A</text>
<text x="86.1" y="248.4">SECTION G-G</text>
</g>
<g font-size="4.2" fill="#808080">
<text x="33.7" y="125.9">.600</text>
<text x="46.4" y="125.9">.239</text>
<text x="38.8" y="133.6">.332</text>
<text x="186.6" y="134.9">.05</text>
<text x="201.1" y="134.9">45</text>
<text x="28.2" y="138.6">1/8 NPT .225</text>
<text x="111.9" y="140.5">1.000</text>
<text x="29.5" y="148.4">.359</text>
<text x="44.6" y="148.4">THRU</text>
<text x="187.3" y="149.6">.125</text>
<text x="202.4" y="149.6">.25</text>
<text x="20.4" y="166">.078</text>
<text x="35.5" y="166">THRU NEXT</text>
<text x="20.5" y="173.5">.094</text>
<text x="35.6" y="173.5">THRU NEXT</text>
<text x="155.6" y="173.7">.094</text>
<text x="170.8" y="173.7">THRU</text>
<text x="265.1" y="183.1">.094</text>
<text x="280.2" y="183.1">THRU NEXT</text>
<text x="190.7" y="186.9">.050</text>
<text x="202.3" y="195.7">.100</text>
<text x="33.9" y="207.9">.875</text>
<text x="154.1" y="212.9">.671</text>
<text x="66.5" y="239">.426</text>
<text x="141.7" y="248.8">.391</text>
<text x="156.8" y="248.8">.324</text>
<text x="130.2" y="253.9">7/16-20 UNF</text>
<text x="162.3" y="253.9">.324</text>
</g>
<text font-size="3.5" x="263.2" y="112.6">T</text>
<g font-size="3.4">
<text x="350.2" y="229.5">TITLE:</text>
<text x="351.1" y="251.6">SIZE</text>
<text x="359.9" y="251.6">DWG. NO.</text>
<text x="408.9" y="251.7">REV</text>
<text x="351.2" y="265.2">SCALE: 1.5:1</text>
<text x="370.1" y="265.3">WEIGHT:</text>
<text x="396.9" y="265.2">SHEET 4 OF 12</text>
</g>
<text font-size="2.4" x="272.1" y="219.7">UNLESS OTHERWISE SPECIFIED:</text>
<g font-size="2.2">
<text x="327.8" y="220.2">NAME</text>
<text x="340.3" y="220.2">DATE</text>
<text x="271.9" y="225.3">DIMENSIONS ARE IN INCHES</text>
<text x="271.9" y="227.9">TOLERANCES:</text>
<text x="307.2" y="225">DRAWN</text>
<text x="271.9" y="230.6">FRACTIONAL</text>
<text x="271.9" y="233.3">ANGULAR: MACH</text>
<text x="294.8" y="233.3">BEND</text>
<text x="307.2" y="229.8">CHECKED</text>
<text x="271.9" y="235.9">TWO PLACE DECIMAL</text>
<text x="271.9" y="238.5">THREE PLACE DECIMAL</text>
<text x="307.2" y="234.5">ENG APPR.</text>
<text x="307.3" y="239.2">MFG APPR.</text>
<text x="307.3" y="244">Q.A.</text>
<text x="307.3" y="248.2">COMMENTS:</text>
</g>
<g font-size="2.1">
<text x="227.9" y="259.2">NEXT ASSY</text>
<text x="253.2" y="259.2">USED ON</text>
<text x="239.3" y="265">APPLICATION</text>
<text x="275.5" y="265.1">DO NOT SCALE DRAWING</text>
</g>
<g font-size="2">
<text x="271.6" y="244.1">INTERPRET GEOMETRIC</text>
<text x="180.1" y="250">THE INFORMATION CONTAINED IN THIS</text>
<text x="183.9" y="246.5">PROPRIETARY AND CONFIDENTIAL</text>
<text x="271.4" y="250.1">MATERIAL</text>
<text x="271.6" y="246.6">TOLERANCING PER:</text>
<text x="180.1" y="252.6">DRAWING IS THE SOLE PROPERTY OF</text>
<text x="180.1" y="255.1">&lt;INSERT COMPANY NAME HERE&gt;. ANY</text>
<text x="180.1" y="257.6">REPRODUCTION IN PART OR AS A WHOLE</text>
<text x="271.5" y="257">FINISH</text>
<text x="180.1" y="260.1">WITHOUT THE WRITTEN PERMISSION OF</text>
<text x="180.1" y="262.6">&lt;INSERT COMPANY NAME HERE&gt; IS</text>
<text x="180.1" y="265.2">PROHIBITED.</text>
</g>
</svg>
